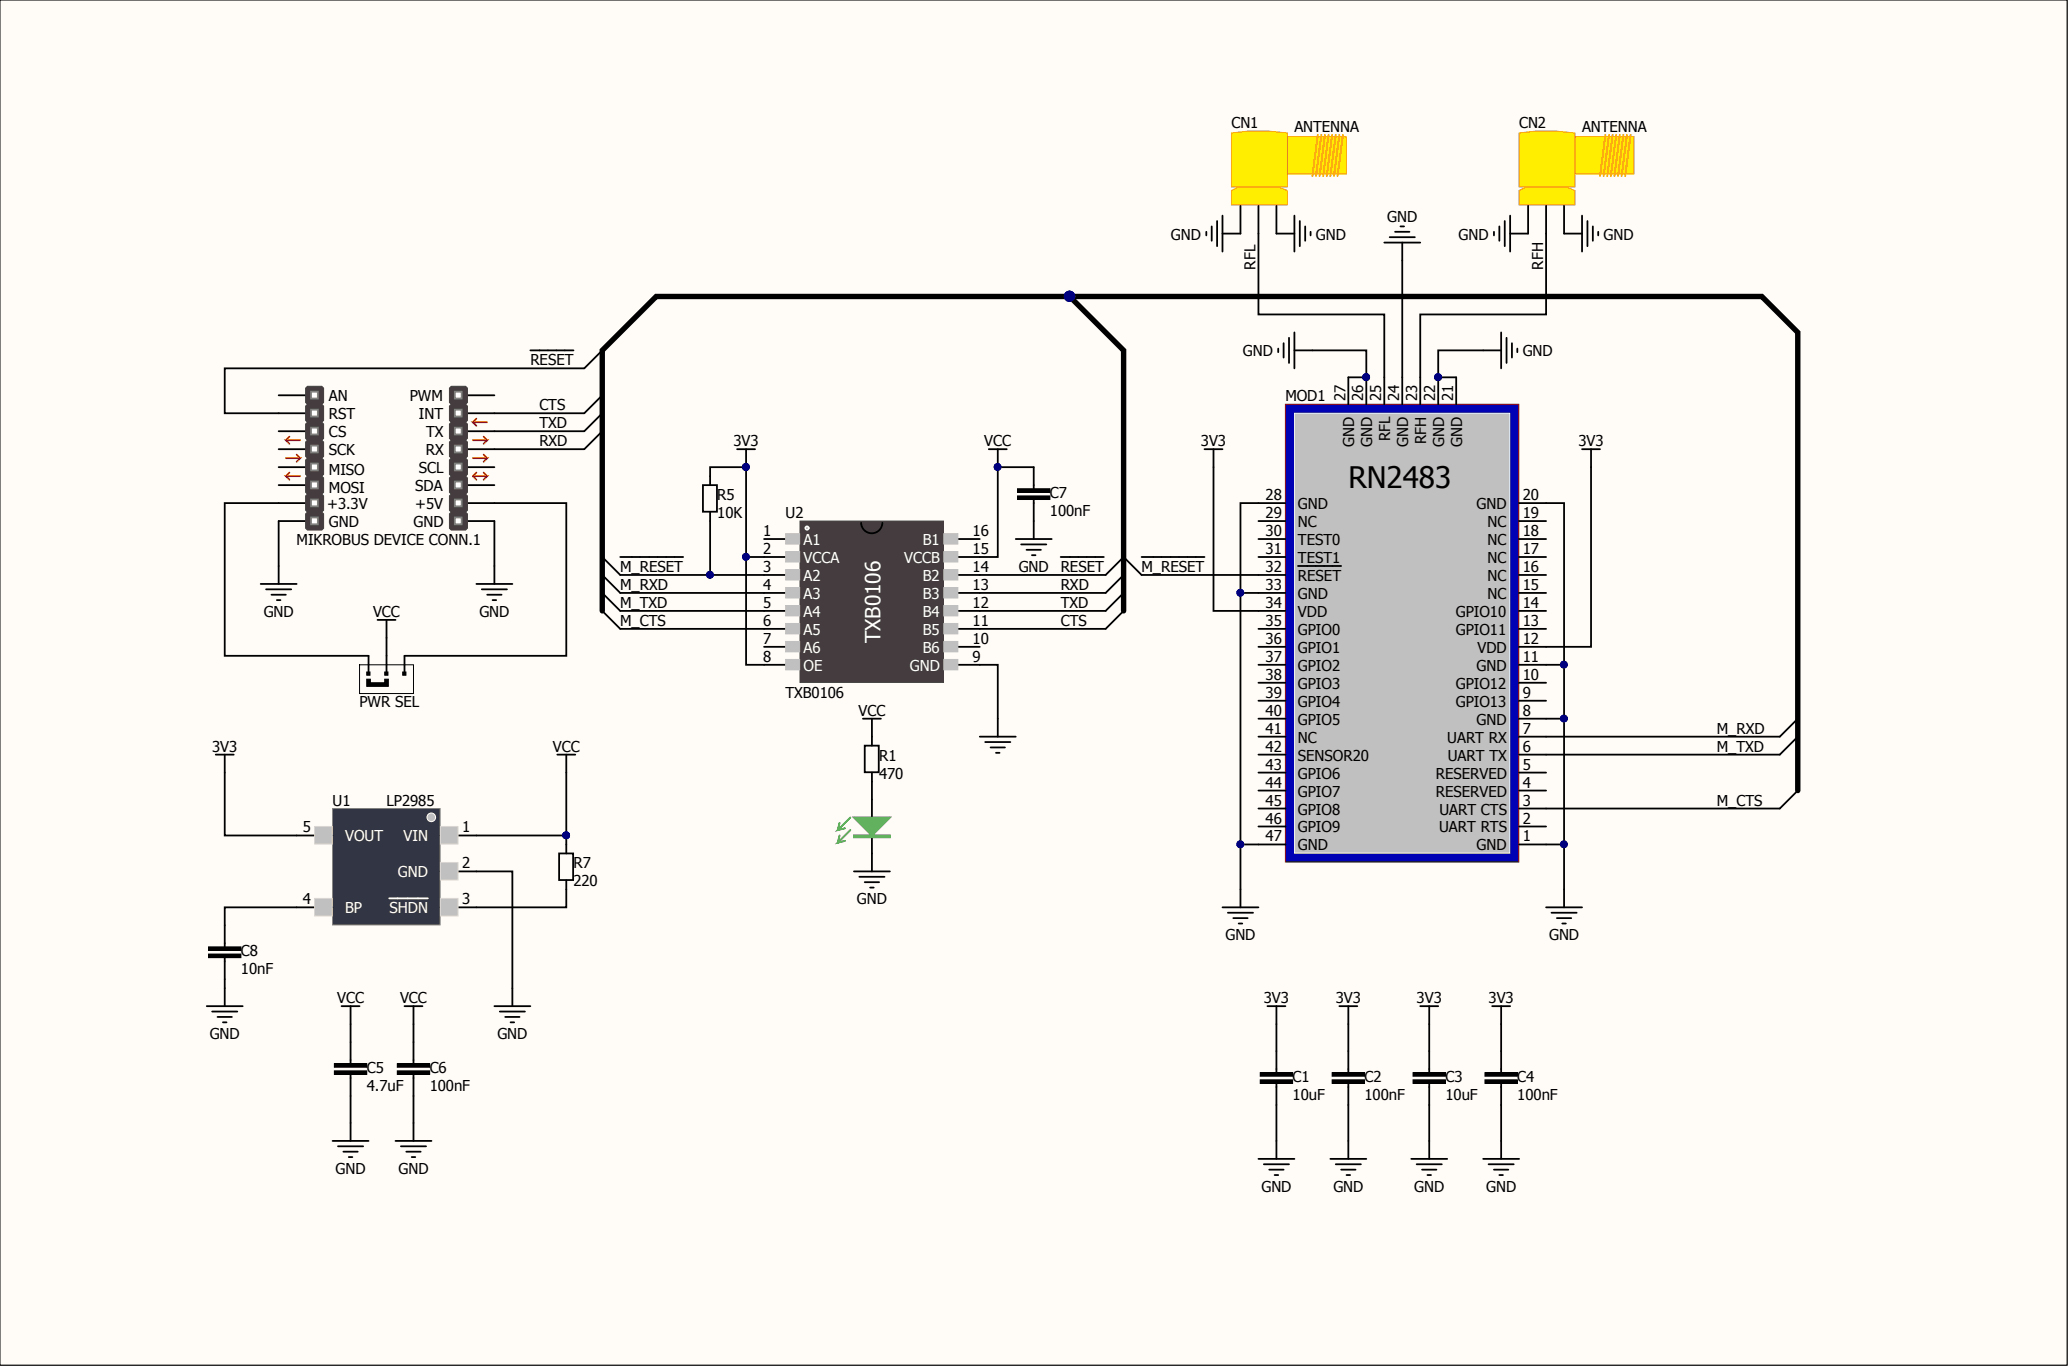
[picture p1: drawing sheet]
<svg xmlns="http://www.w3.org/2000/svg" width="292mm" height="193mm" viewBox="0 0 292 193" stroke-linecap="round" stroke-linejoin="round" font-family="sans-serif">
<path d="M0 0h291.7v192.6h-291.7z" fill="#fffcf8" stroke="#000" stroke-width=".14"/>
<g fill="none" stroke="#000" stroke-width=".25">
<path d="M39.3 55.8h3.8M39.3 58.3h3.8M66 55.8h3.8M66 58.3h3.8M39.3 60.8h3.8M39.3 63.4h3.8M39.3 65.9h3.8M39.3 68.4h3.8M39.3 71h3.8M39.3 73.5h3.8M66 60.8h3.8M66 63.4h3.8"/>
<path d="M66 65.9h3.8M66 68.4h3.8M66 71h3.8M66 73.5h3.8"/>
</g>
<path d="M43.1 54.7l.3-.2h2l.3 .2v2.1l-.3 .2h-2l-.3-.2z" fill-rule="evenodd" fill="#443c3e"/>
<path d="M43.1 54.7l.3-.2h2l.3 .2v2.1l-.3 .2h-2l-.3-.2z" fill="none" stroke="#443c3e" stroke-width=".14"/>
<path d="M43.1 57.3l.3-.3h2l.3 .3v2l-.3 .3h-2l-.3-.3z" fill-rule="evenodd" fill="#443c3e"/>
<path d="M43.1 57.3l.3-.3h2l.3 .3v2l-.3 .3h-2l-.3-.3z" fill="none" stroke="#443c3e" stroke-width=".14"/>
<g fill="#fff" stroke="#808080" stroke-width=".25">
<path d="M43.9 55.3h1v.9h-1z"/>
<path d="M43.9 57.8h1v1h-1z"/>
</g>
<path d="M43.1 59.8l.3-.2h2l.3 .2v2l-.3 .3h-2l-.3-.3z" fill-rule="evenodd" fill="#443c3e"/>
<path d="M43.1 59.8l.3-.2h2l.3 .2v2l-.3 .3h-2l-.3-.3z" fill="none" stroke="#443c3e" stroke-width=".14"/>
<path d="M43.1 62.4l.3-.3h2l.3 .3v2l-.3 .2h-2l-.3-.2z" fill-rule="evenodd" fill="#443c3e"/>
<path d="M43.1 62.4l.3-.3h2l.3 .3v2l-.3 .2h-2l-.3-.2z" fill="none" stroke="#443c3e" stroke-width=".14"/>
<g fill="#fff" stroke="#808080" stroke-width=".25">
<path d="M43.9 60.3h1v1h-1z"/>
<path d="M43.9 62.9h1v.9h-1z"/>
</g>
<path d="M43.1 64.9l.3-.3h2l.3 .3v2l-.3 .3h-2l-.3-.3z" fill-rule="evenodd" fill="#443c3e"/>
<path d="M43.1 64.9l.3-.3h2l.3 .3v2l-.3 .3h-2l-.3-.3z" fill="none" stroke="#443c3e" stroke-width=".14"/>
<path d="M43.1 67.4l.3-.2h2l.3 .2v2l-.3 .3h-2l-.3-.3z" fill-rule="evenodd" fill="#443c3e"/>
<path d="M43.1 67.4l.3-.2h2l.3 .2v2l-.3 .3h-2l-.3-.3z" fill="none" stroke="#443c3e" stroke-width=".14"/>
<g fill="#fff" stroke="#808080" stroke-width=".25">
<path d="M43.9 65.4h1v1h-1z"/>
<path d="M43.9 67.9h1v1h-1z"/>
</g>
<path d="M43.1 70l.3-.3h2l.3 .3v2l-.3 .2h-2l-.3-.2z" fill-rule="evenodd" fill="#443c3e"/>
<path d="M43.1 70l.3-.3h2l.3 .3v2l-.3 .2h-2l-.3-.2z" fill="none" stroke="#443c3e" stroke-width=".14"/>
<path d="M43.1 72.5l.3-.3h2l.3 .3v2l-.3 .3h-2l-.3-.3z" fill-rule="evenodd" fill="#443c3e"/>
<path d="M43.1 72.5l.3-.3h2l.3 .3v2l-.3 .3h-2l-.3-.3z" fill="none" stroke="#443c3e" stroke-width=".14"/>
<g fill="#fff" stroke="#808080" stroke-width=".25">
<path d="M43.9 70.5h1v.9h-1z"/>
<path d="M43.9 73h1v1h-1z"/>
</g>
<path d="M63.4 54.7l.3-.2h2l.3 .2v2.1l-.3 .2h-2l-.3-.2z" fill-rule="evenodd" fill="#443c3e"/>
<path d="M63.4 54.7l.3-.2h2l.3 .2v2.1l-.3 .2h-2l-.3-.2z" fill="none" stroke="#443c3e" stroke-width=".14"/>
<path d="M63.4 57.3l.3-.3h2l.3 .3v2l-.3 .3h-2l-.3-.3z" fill-rule="evenodd" fill="#443c3e"/>
<path d="M63.4 57.3l.3-.3h2l.3 .3v2l-.3 .3h-2l-.3-.3z" fill="none" stroke="#443c3e" stroke-width=".14"/>
<g fill="#fff" stroke="#808080" stroke-width=".25">
<path d="M64.2 55.3h.9v.9h-.9z"/>
<path d="M64.2 57.8h.9v1h-.9z"/>
</g>
<path d="M63.4 59.8l.3-.2h2l.3 .2v2l-.3 .3h-2l-.3-.3z" fill-rule="evenodd" fill="#443c3e"/>
<path d="M63.4 59.8l.3-.2h2l.3 .2v2l-.3 .3h-2l-.3-.3z" fill="none" stroke="#443c3e" stroke-width=".14"/>
<path d="M63.4 62.4l.3-.3h2l.3 .3v2l-.3 .2h-2l-.3-.2z" fill-rule="evenodd" fill="#443c3e"/>
<path d="M63.4 62.4l.3-.3h2l.3 .3v2l-.3 .2h-2l-.3-.2z" fill="none" stroke="#443c3e" stroke-width=".14"/>
<g fill="#fff" stroke="#808080" stroke-width=".25">
<path d="M64.2 60.3h.9v1h-.9z"/>
<path d="M64.2 62.9h.9v.9h-.9z"/>
</g>
<path d="M63.4 64.9l.3-.3h2l.3 .3v2l-.3 .3h-2l-.3-.3z" fill-rule="evenodd" fill="#443c3e"/>
<path d="M63.4 64.9l.3-.3h2l.3 .3v2l-.3 .3h-2l-.3-.3z" fill="none" stroke="#443c3e" stroke-width=".14"/>
<path d="M63.4 67.4l.3-.2h2l.3 .2v2l-.3 .3h-2l-.3-.3z" fill-rule="evenodd" fill="#443c3e"/>
<path d="M63.4 67.4l.3-.2h2l.3 .2v2l-.3 .3h-2l-.3-.3z" fill="none" stroke="#443c3e" stroke-width=".14"/>
<g fill="#fff" stroke="#808080" stroke-width=".25">
<path d="M64.2 65.4h.9v1h-.9z"/>
<path d="M64.2 67.9h.9v1h-.9z"/>
</g>
<path d="M63.4 70l.3-.3h2l.3 .3v2l-.3 .2h-2l-.3-.2z" fill-rule="evenodd" fill="#443c3e"/>
<path d="M63.4 70l.3-.3h2l.3 .3v2l-.3 .2h-2l-.3-.2z" fill="none" stroke="#443c3e" stroke-width=".14"/>
<path d="M63.4 72.5l.3-.3h2l.3 .3v2l-.3 .3h-2l-.3-.3z" fill-rule="evenodd" fill="#443c3e"/>
<path d="M63.4 72.5l.3-.3h2l.3 .3v2l-.3 .3h-2l-.3-.3z" fill="none" stroke="#443c3e" stroke-width=".14"/>
<g fill="#fff" stroke="#808080" stroke-width=".25">
<path d="M64.2 70.5h.9v.9h-.9z"/>
<path d="M64.2 73h.9v1h-.9z"/>
</g>
<g fill="none" stroke="#ee0e22" stroke-width=".25">
<path d="M67.2 59.1l-.5 .5M68.7 59.6h-2l.5 .5M40.3 64.6h2.1l-.5 .5M40.8 66.7l-.5 .5M40.8 61.6l-.5 .5M41.9 64.1l.5 .5M42.4 67.2h-2.1l.5 .5M42.4 62.1h-2.1l.5 .5M66.7 62.1h2l-.5 .5M66.7 64.6h2l-.5 .5M66.7 67.2h2l-.5 .5M66.7 67.2l.5 .5"/>
<path d="M67.2 66.7l-.5 .5M68.2 61.6l.5 .5M68.2 64.1l.5 .5M68.2 66.7l.5 .5"/>
</g>
<g fill="none" stroke="#000" stroke-width=".25">
<path d="M85 58.3l-2.6 2.5M39.3 79.8v2.6M69.8 79.8v2.6M170 63.4h2.5M171.2 63.4v2.5M36.8 82.4h5.1M37.5 83.1h3.6M38.3 83.9h2M39.1 84.7h.5M52 92.5v2.5M53.3 87.4h2.5M54.5 87.4v2.6"/>
<path d="M54.5 92.5v2.5M57.1 92.5v2.5M67.2 82.4h5.1M68 83.1h3.5M68.7 83.9h2.1M69.5 84.7h.5M253.7 101.4l-2.6 2.5M253.7 103.9l-2.6 2.5M172.5 128h5.1M173.3 128.8h3.5M174 129.5h2.1M174.8 130.3h.5"/>
<path d="M175 125.5v2.5M49.5 147v3M49.5 151.6v3M49.5 158.4v2.5M58.3 147v3M58.3 151.6v3M46.9 160.9h5.1M47.7 161.7h3.5M48.5 162.5h2M49.2 163.2h.5"/>
</g>
<g fill="#000">
<path d="M51.8 95.8h.5v.5h2v-.5h.5v1h-3z" fill-rule="evenodd"/>
<path d="M47.2 151.1h4.6v.5h-4.6z" fill-rule="evenodd"/>
<path d="M47.2 150h4.6v.5h-4.6z" fill-rule="evenodd"/>
<path d="M56.1 151.1h4.5v.5h-4.5z" fill-rule="evenodd"/>
<path d="M56.1 150h4.5v.5h-4.5z" fill-rule="evenodd"/>
</g>
<path d="M50.7 93.8h7.6v4h-7.6zM51.8 95.8h.5v.5h2v-.5h.5v1h-3zM47.2 151.1h4.6v.5h-4.6zM47.2 150h4.6v.5h-4.6zM56.1 151.1h4.5v.5h-4.5zM56.1 150h4.5v.5h-4.5z" fill="none" stroke="#000" stroke-width=".14"/>
<path d="M51.8 94.8h.4v.4h-.4zM54.3 94.8h.4v.4h-.4zM56.8 94.8h.5v.4h-.5z" fill="#000" stroke="#000" stroke-width=".14"/>
<path d="M46.9 114.1h15.2v16.4h-15.2z" fill="#323543" stroke="#808080" stroke-width=".14"/>
<path d="M41.9 117.9h5M62.2 117.9h5M41.9 128h5M62.2 128h5M62.2 122.9h5" fill="none" stroke="#000" stroke-width=".25"/>
<path d="M54.9 126.7h5.5" fill="none" stroke="#fff" stroke-width=".25"/>
<g fill="#c0c0c0" stroke="#e5dec5" stroke-width=".14">
<path d="M62.2 126.7h2.4v2.5h-2.4z"/>
<path d="M62.2 121.7h2.4v2.4h-2.4z"/>
<path d="M62.2 116.6h2.4v2.5h-2.4z"/>
<path d="M44.4 116.6h2.5v2.5h-2.5z"/>
<path d="M44.4 126.7h2.5v2.5h-2.5z"/>
</g>
<circle cx="60.9" cy="115.3" r=".61" fill="#c0c0c0" stroke="#fff" stroke-width=".14"/>
<g fill="none" stroke="#000" stroke-width=".25">
<path d="M195.3 34.2h5.1M196.1 33.5h3.6M196.9 32.7h2M197.6 31.9h.5M197.9 34.2v2.6M215.6 28.9v4.1M218.2 28.9v4.1M220.7 28.9v4.1M74.8 49.4h6.1M85 49.4l-2.6 2.6M180.4 49.2v.5M181.1 48.4v2"/>
<path d="M181.9 47.7v3.5M182.7 46.9v5.1M182.7 49.4h2.5M209.3 49.4h2.5M211.8 46.9v5.1M212.6 47.7v3.5M213.4 48.4v2M214.1 49.2v.5M85 60.8l-2.6 2.6M223.2 63.4h2.6M224.5 63.4v2.5M79.9 119.1v1.3"/>
<path d="M72.3 139.4v2.5M78.9 120.4h2v3.7h-2zM79.9 124.2v1.3M218.2 128h5M218.9 128.8h3.6M219.7 129.5h2M220.5 130.3h.5M220.7 125.5v2.5M58.3 158.4v2.5M69.8 141.9h5M70.5 142.7h3.6M71.3 143.4h2"/>
<path d="M72 144.2h.6M190.3 148.3v3M190.3 152.8v3.1M55.8 160.9h5.1M56.6 161.7h3.5M57.3 162.5h2.1M58.1 163.2h.5M187.7 163.5h5.1M188.5 164.2h3.5M189.3 165h2M190 165.8h.5M190.3 160.9v2.6"/>
</g>
<g fill="#000">
<path d="M188 152.3h4.5v.5h-4.5z" fill-rule="evenodd"/>
<path d="M188 151.3h4.5v.5h-4.5z" fill-rule="evenodd"/>
</g>
<path d="M188 152.3h4.5v.5h-4.5zM188 151.3h4.5v.5h-4.5z" fill="none" stroke="#000" stroke-width=".14"/>
<path d="M222.2 19.3h8.4v5.2h-8.4z" fill="#fe0" stroke="#fd8300" stroke-width=".14"/>
<path d="M222.2 19.3v5.3" fill="none" stroke="#808080" stroke-width=".14"/>
<path d="M226.5 19l-.7 5.8M227 19l-.7 5.8M227.6 19l-.8 5.8M228.1 19l-.8 5.8M228.6 19l-.8 5.8M229.1 19l-.8 5.8M229.6 19l-.8 5.8M230.1 19l-.8 5.8" fill="none" stroke="#fd8300" stroke-width=".25"/>
<path d="M214.4 26.9l1-.5h5.6l1.2 .5v2h-7.8z" fill-rule="evenodd" fill="#fe0"/>
<path d="M214.4 26.9l1-.5h5.6l1.2 .5v2h-7.8z" fill="none" stroke="#fd8300" stroke-width=".14"/>
<path d="M214.4 18.8l2.2-.3h3.1l2.5 .3v7.6h-7.8z" fill-rule="evenodd" fill="#fe0"/>
<path d="M214.4 18.8l2.2-.3h3.1l2.5 .3v7.6h-7.8z" fill="none" stroke="#fd8300" stroke-width=".14"/>
<path d="M175 28.9v4.1M177.6 28.9v4.1M180.1 28.9v4.1" fill="none" stroke="#000" stroke-width=".25"/>
<path d="M181.6 19.3h8.4v5.2h-8.4z" fill="#fe0" stroke="#fd8300" stroke-width=".14"/>
<path d="M181.6 19.3v5.3" fill="none" stroke="#808080" stroke-width=".14"/>
<path d="M186 19l-.8 5.8M186.5 19l-.8 5.8M187 19l-.8 5.8M187.5 19l-.8 5.8M188 19l-.8 5.8M188.5 19l-.8 5.8M189 19l-.8 5.8M189.5 19l-.8 5.8" fill="none" stroke="#fd8300" stroke-width=".25"/>
<path d="M173.8 26.9l1-.5h5.6l1.2 .5v2h-7.8z" fill-rule="evenodd" fill="#fe0"/>
<path d="M173.8 26.9l1-.5h5.6l1.2 .5v2h-7.8z" fill="none" stroke="#fd8300" stroke-width=".14"/>
<path d="M173.8 18.8l2.3-.3h3l2.5 .3v7.6h-7.8z" fill-rule="evenodd" fill="#fe0"/>
<path d="M173.8 18.8l2.3-.3h3l2.5 .3v7.6h-7.8z" fill="none" stroke="#fd8300" stroke-width=".14"/>
<g fill="none" stroke="#000" stroke-width=".25">
<path d="M170.2 32.7v.5M171 31.9v2.1M171.7 31.2v3.5M172.5 30.4v5.1M172.5 33h2.5M180.1 33h2.6M182.7 30.4v5.1M183.4 31.2v3.5M184.2 31.9v2.1M184.9 32.7v.5M210.8 32.7v.5M211.6 31.9v2.1"/>
<path d="M212.3 31.2v3.5M213.1 33h2.5M213.1 30.4v5.1M220.7 33h2.5M223.2 30.4v5.1M224 31.2v3.5M224.8 31.9v2.1M225.5 32.7v.5M85 78.6l2.5 2.5M87.5 78.6h8.9M99.2 68.4h2v3.8h-2zM100.2 67.2v1.2"/>
<path d="M100.2 72.2v1.3M104 63.4h2.5M105.3 63.4v2.5M107.8 76h3.1M107.8 78.6h3.1M124.5 73.8a1.5 1.5 0 0 1-1.5 1.4 1.5 1.5 0 0 1-1.5-1.4M135.2 76h3.1M135.2 78.6h3.1M145.9 65.9v3M145.9 70.5v3M85 83.6l2.5 2.6M85 81.1l2.5 2.5"/>
<path d="M107.8 81.1h3.1M107.8 83.6h3.1M107.8 86.2h3.1M107.8 88.7h3.1M107.8 91.2h3.1M107.8 93.8h3.1M135.2 81.1h3.1M135.2 83.6h3.1M135.2 86.2h3.1M135.2 88.7h3.1M135.2 91.2h3.1M135.2 93.8h3.1"/>
<path d="M158.6 81.1l-2.6 2.5M158.6 83.6l-2.6 2.6M138.3 103.9h5M139 104.7h3.6M139.8 105.4h2M140.5 106.2h.5M140.8 101.4v2.5"/>
</g>
<path d="M112.9 73.5h20.2v22.8h-20.2z" fill="#443c3e" stroke="#443c3e" stroke-width=".14"/>
<g fill="#c0c0c0" stroke="#c0c0c0" stroke-width=".14">
<path d="M110.9 75.3h1.9v1.4h-1.9z"/>
<path d="M110.9 77.8h1.9v1.5h-1.9z"/>
<path d="M110.9 80.3h1.9v1.5h-1.9z"/>
<path d="M110.9 82.9h1.9v1.4h-1.9z"/>
<path d="M110.9 85.4h1.9v1.5h-1.9z"/>
<path d="M110.9 87.9h1.9v1.5h-1.9z"/>
<path d="M110.9 90.5h1.9v1.5h-1.9z"/>
<path d="M110.9 93h1.9v1.5h-1.9z"/>
<path d="M133.2 75.3h2v1.4h-2z"/>
<path d="M133.2 77.8h2v1.5h-2z"/>
<path d="M133.2 80.3h2v1.5h-2z"/>
<path d="M133.2 82.9h2v1.4h-2z"/>
<path d="M133.2 85.4h2v1.5h-2z"/>
<path d="M133.2 87.9h2v1.5h-2z"/>
<path d="M133.2 90.5h2v1.5h-2z"/>
<path d="M133.2 93h2v1.5h-2z"/>
</g>
<circle cx="113.9" cy="74.5" r=".23" fill="none" stroke="#fff" stroke-width=".25"/>
<g fill="#000">
<path d="M143.6 68.9h4.6v.5h-4.6z" fill-rule="evenodd"/>
<path d="M143.6 70h4.6v.5h-4.6z" fill-rule="evenodd"/>
</g>
<path d="M143.6 68.9h4.6v.5h-4.6zM143.6 70h4.6v.5h-4.6z" fill="none" stroke="#000" stroke-width=".14"/>
<circle cx="105.3" cy="65.9" r=".48" fill="#000080" stroke="#000080" stroke-width=".14"/>
<path d="M181.4 57h32.9v64.6h-32.9z" fill="#0000b4" stroke="#800000" stroke-width=".14"/>
<path d="M182.7 58.3h30.3v62h-30.3z" fill="#c0c0c0" stroke="#f0ffff" stroke-width=".14"/>
<g fill="none" stroke="#000" stroke-width=".25">
<path d="M190.3 53.2v3.8M192.8 53.2v3.8M195.3 53.2v3.8M197.9 53.2v3.8M200.4 53.2v3.8M202.9 53.2v3.8M205.5 53.2v3.8M139.5 63.4h2.6M140.8 63.4v2.5M149.7 78.6h6.1M161.1 78.6h8.9M177.6 71h3.8"/>
<path d="M177.6 73.5h3.8M177.6 76h3.8M177.6 78.6h3.8M183.2 79.8h6.1M214.4 71h3.8M214.4 73.5h3.8M214.4 76h3.8M214.4 78.6h3.8M156 81.1l2.6-2.5 2.5 2.5M177.6 81.1h3.8M177.6 83.6h3.8M177.6 86.2h3.8"/>
<path d="M177.6 88.7h3.8M177.6 91.2h3.8M177.6 93.8h3.8M177.6 96.3h3.8M177.6 98.8h3.8M214.4 81.1h3.8M214.4 83.6h3.8M214.4 86.2h3.8M214.4 88.7h3.8M214.4 91.2h3.8M214.4 93.8h3.8M214.4 96.3h3.8"/>
<path d="M214.4 98.8h3.8M30.4 106.4h2.6M31.7 106.4v2.6M78.6 106.4h2.6M79.9 106.4v2.6M122 105.2h2v3.7h-2zM123 103.9v1.3M123 109v1.2M123 112.8v2.5M123 117.9v2.5M177.6 119.1h3.8M177.6 103.9h3.8"/>
<path d="M177.6 106.4h3.8M177.6 101.4h3.8M177.6 109h3.8M177.6 111.5h3.8M177.6 114.1h3.8M177.6 116.6h3.8M214.4 119.1h3.8M214.4 103.9h3.8M214.4 106.4h3.8M214.4 101.4h3.8M214.4 109h3.8M214.4 111.5h3.8"/>
<path d="M214.4 114.1h3.8M214.4 116.6h3.8M31.7 130.5v3.1M31.7 135.1v3M31.7 139.4v2.5M29.2 141.9h5M29.9 142.7h3.6M30.7 143.4h2M31.5 144.2h.5M48.2 141.9h2.5M49.5 141.9v2.6M57.1 141.9h2.5"/>
<path d="M58.3 141.9v2.6M178.8 141.9h2.6M180.1 141.9v2.6M180.1 148.3v3M180.1 152.8v3.1M189 141.9h2.5M190.3 141.9v2.6M200.4 141.9h2.5M201.7 141.9v2.6M201.7 148.3v3M201.7 152.8v3.1M210.6 141.9h2.5"/>
<path d="M211.8 141.9v2.6M211.8 148.3v3M211.8 152.8v3.1M177.6 163.5h5.1M178.3 164.2h3.6M179.1 165h2M179.9 165.8h.5M180.1 160.9v2.6M199.1 163.5h5.1M199.9 164.2h3.6M200.7 165h2M201.4 165.8h.5"/>
<path d="M201.7 160.9v2.6M209.3 163.5h5.1M210.1 164.2h3.5M210.8 165h2M211.6 165.8h.5M211.8 160.9v2.6"/>
</g>
<g fill="#000080" stroke="#000080" stroke-width=".14">
<circle cx="202.9" cy="53.2" r=".48"/>
<circle cx="192.8" cy="53.2" r=".48"/>
<circle cx="140.8" cy="65.9" r=".48"/>
</g>
<g fill="#000">
<path d="M29.4 134.6h4.6v.5h-4.6z" fill-rule="evenodd"/>
<path d="M29.4 133.6h4.6v.5h-4.6z" fill-rule="evenodd"/>
<path d="M177.8 152.3h4.6v.5h-4.6z" fill-rule="evenodd"/>
<path d="M177.8 151.3h4.6v.5h-4.6z" fill-rule="evenodd"/>
<path d="M199.4 152.3h4.6v.5h-4.6z" fill-rule="evenodd"/>
<path d="M199.4 151.3h4.6v.5h-4.6z" fill-rule="evenodd"/>
<path d="M209.5 152.3h4.6v.5h-4.6z" fill-rule="evenodd"/>
<path d="M209.5 151.3h4.6v.5h-4.6z" fill-rule="evenodd"/>
</g>
<path d="M29.4 134.6h4.6v.5h-4.6zM29.4 133.6h4.6v.5h-4.6zM177.8 152.3h4.6v.5h-4.6zM177.8 151.3h4.6v.5h-4.6zM199.4 152.3h4.6v.5h-4.6zM199.4 151.3h4.6v.5h-4.6zM209.5 152.3h4.6v.5h-4.6zM209.5 151.3h4.6v.5h-4.6z" fill="none" stroke="#000" stroke-width=".14"/>
<path d="M120.5 117.9h5.1v.2h-5.1zM120.5 118h5.1" fill="none" stroke="#00bf00" stroke-width=".25"/>
<path d="M120.5 115.3h5.1l-2.6 2.6z" fill="#00bf00"/>
<path d="M118.5 117.9l-.3 1M118.5 116.1l-.3 1M120 117.1l-1.8 1.8 1-.3M120 115.3l-1.8 1.8 1-.3M120.5 115.3h5.1l-2.6 2.6z" fill="none" stroke="#00bf00" stroke-width=".25"/>
<g fill="none" stroke="#000" stroke-width=".25">
<path d="M177.6 33v11.4h17.7v8.8M197.9 36.8v16.4M218.2 33v11.4h-17.8v8.8M82.4 52h-50.7v6.3h7.6M85 55.8l-2.6 2.5h-12.6M185.2 49.4h7.6v3.8h-2.5M209.3 49.4h-6.4v3.8h2.6M39.3 71h-7.6v21.5h20.3M39.3 73.5v6.3M69.8 71h10.1v21.5h-22.8M69.8 73.5v6.3M69.8 60.8h12.6"/>
<path d="M69.8 63.4h12.6M100.2 67.2v-1.3h5.1v12.7h2.5M100.2 73.5v7.6M105.3 78.6v15.2h2.5M143.3 76h5.1M144.1 76.8h3.5M144.9 77.6h2M145.6 78.3h.5M145.9 65.9h-5.1v12.7h-2.5M145.9 73.5v2.5M171.2 65.9v20.3h6.4M177.6 71h-2.6v54.5"/>
<path d="M218.2 71h2.5v54.5M224.5 65.9v25.3h-6.3M54.5 90v2.5M85 86.2l2.5 2.5h20.3M87.5 81.1h20.3M87.5 83.6h20.3M87.5 86.2h20.3M138.3 93.8h2.5v7.6M138.3 83.6h17.7M138.3 81.1h17.7M138.3 86.2h17.7M158.6 86.2l-2.6 2.5h-17.7"/>
<path d="M161.1 81.1h16.5M175 83.6h2.6M218.2 93.8h2.5M31.7 109v8.9h10.2M67.2 117.9h12.7M79.9 109v10.1M121.8 101.4h2.5M123 101.4v2.5M123 110.2v2.6M175 119.1h2.6M218.2 101.4h2.5M218.2 103.9h32.9"/>
<path d="M218.2 106.4h32.9M218.2 119.1h2.5M253.7 111.5l-2.6 2.6h-32.9M31.7 138.1v1.3M41.9 128h-10.2v2.5M67.2 122.9h5.1v16.5M79.9 125.5v2.5h-12.7M120.5 122.9h5.1M121.3 123.7h3.5M122 124.4h2.1M122.8 125.2h.5M123 120.4v2.5"/>
<path d="M49.5 144.5v2.5M49.5 154.6v3.8M58.3 144.5v2.5M58.3 154.6v3.8M180.1 144.5v3.8M180.1 155.9v5M190.3 144.5v3.8M190.3 155.9v5M201.7 144.5v3.8M201.7 155.9v5M211.8 144.5v3.8M211.8 155.9v5"/>
</g>
<g fill="#000080" stroke="#000080" stroke-width=".14">
<circle cx="220.7" cy="93.8" r=".48"/>
<circle cx="220.7" cy="101.4" r=".48"/>
<circle cx="220.7" cy="119.1" r=".48"/>
<circle cx="175" cy="83.6" r=".48"/>
<circle cx="175" cy="119.1" r=".48"/>
<circle cx="100.2" cy="81.1" r=".48"/>
<circle cx="192.8" cy="53.2" r=".48"/>
<circle cx="202.9" cy="53.2" r=".48"/>
<circle cx="79.9" cy="117.8" r=".48"/>
<circle cx="105.3" cy="78.5" r=".48"/>
<circle cx="105.3" cy="65.9" r=".48"/>
<circle cx="140.8" cy="65.9" r=".48"/>
<circle cx="150.9" cy="41.8" r=".74"/>
</g>
<path d="M150.9 41.8h97.7l5.1 5.1v64.6M85 86.2v-36.8l7.6-7.6h58.3l7.7 7.6v36.8" fill="none" stroke="#000" stroke-width=".76"/>
<text font-size="4.2" x="190.3" y="68.8">RN2483</text>
<text font-size="3" fill="#fff" x="124.3" y="90.7" transform="rotate(-90 124.3 90.7)">TXB0106</text>
<g font-size="2.1">
<text x="173.8" y="18.1">CN1</text>
<text x="182.7" y="18.6">ANTENNA</text>
<text x="214.4" y="18.1">CN2</text>
<text x="223.2" y="18.6">ANTENNA</text>
<text x="165.2" y="33.8">GND</text>
<text x="185.7" y="33.8">GND</text>
<text x="195.8" y="31.3">GND</text>
<text x="205.8" y="33.8">GND</text>
<text x="226.3" y="33.8">GND</text>
<text x="177.2" y="38" transform="rotate(-90 177.2 38)">RFL</text>
<text x="217.7" y="38" transform="rotate(-90 217.7 38)">RFH</text>
<text x="74.8" y="51.5">RESET</text>
<text x="175.4" y="50.3">GND</text>
<text x="214.9" y="50.3">GND</text>
<text x="46.4" y="56.6">AN</text>
<text x="46.4" y="59.1">RST</text>
<text x="57.8" y="56.6">PWM</text>
<text x="59.1" y="59.1">INT</text>
<text x="76.1" y="57.9">CTS</text>
<text x="181.4" y="56.6">MOD1</text>
<text x="189.8" y="56.5" transform="rotate(-90 189.8 56.5)">27</text>
<text x="192.4" y="56.5" transform="rotate(-90 192.4 56.5)">26</text>
<text x="194.9" y="56.5" transform="rotate(-90 194.9 56.5)">25</text>
<text x="197.5" y="56.5" transform="rotate(-90 197.5 56.5)">24</text>
<text x="200" y="56.5" transform="rotate(-90 200 56.5)">23</text>
<text x="202.5" y="56.5" transform="rotate(-90 202.5 56.5)">22</text>
<text x="205.1" y="56.5" transform="rotate(-90 205.1 56.5)">21</text>
<text x="46.4" y="61.7">CS</text>
<text x="46.4" y="64.2">SCK</text>
<text x="60.1" y="64.2">RX</text>
<text x="60.1" y="61.7">TX</text>
<text x="76.1" y="60.4">TXD</text>
<text x="76.1" y="62.9">RXD</text>
<text x="103.5" y="62.9">3V3</text>
<text x="138.9" y="62.9">VCC</text>
<text x="169.5" y="62.9">3V3</text>
<text x="191.1" y="63" transform="rotate(-90 191.1 63)">GND</text>
<text x="193.6" y="63" transform="rotate(-90 193.6 63)">GND</text>
<text x="196.2" y="62.3" transform="rotate(-90 196.2 62.3)">RFL</text>
<text x="198.7" y="63" transform="rotate(-90 198.7 63)">GND</text>
<text x="201.3" y="62.6" transform="rotate(-90 201.3 62.6)">RFH</text>
<text x="203.8" y="63" transform="rotate(-90 203.8 63)">GND</text>
<text x="206.3" y="63" transform="rotate(-90 206.3 63)">GND</text>
<text x="222.7" y="62.9">3V3</text>
<text x="46.2" y="71.8">+3.3V</text>
<text x="46.4" y="69.5">MOSI</text>
<text x="46.4" y="67">MISO</text>
<text x="58.6" y="69.3">SDA</text>
<text x="58.6" y="71.8">+5V</text>
<text x="59.1" y="66.7">SCL</text>
<text x="101.2" y="70.5">R5</text>
<text x="148.2" y="70.3">C7</text>
<text x="178.6" y="70.5">28</text>
<text x="183.2" y="71.8">GND</text>
<text x="208.4" y="71.8">GND</text>
<text x="214.9" y="70.5">20</text>
<text x="41.9" y="76.9">MIKROBUS DEVICE CONN.1</text>
<text x="46.4" y="74.3">GND</text>
<text x="58.3" y="74.3">GND</text>
<text x="101.2" y="73.1">10K</text>
<text x="107.7" y="75.6">1</text>
<text x="110.9" y="73.1">U2</text>
<text x="137.2" y="75.6">16</text>
<text x="148.2" y="72.8">100nF</text>
<text x="178.6" y="73.1">29</text>
<text x="178.6" y="75.6">30</text>
<text x="183.2" y="74.3">NC</text>
<text x="183.2" y="76.9">TEST0</text>
<text x="209.9" y="76.9">NC</text>
<text x="209.9" y="74.3">NC</text>
<text x="214.9" y="75.6">18</text>
<text x="214.9" y="73.1">19</text>
<text x="87.5" y="80.7">M_RESET</text>
<text x="87.5" y="83.2">M_RXD</text>
<text x="107.7" y="78.1">2</text>
<text x="107.7" y="80.7">3</text>
<text x="107.7" y="83.2">4</text>
<text x="137.2" y="83.2">13</text>
<text x="137.2" y="80.7">14</text>
<text x="137.2" y="78.1">15</text>
<text x="143.8" y="80.7">GND</text>
<text x="149.7" y="83.2">RXD</text>
<text x="149.7" y="80.7">RESET</text>
<text x="161.1" y="80.7">M_RESET</text>
<text x="178.6" y="78.1">31</text>
<text x="178.6" y="80.7">32</text>
<text x="178.6" y="83.2">33</text>
<text x="183.2" y="79.4">TEST1</text>
<text x="183.2" y="81.9">RESET</text>
<text x="209.9" y="81.9">NC</text>
<text x="209.9" y="79.4">NC</text>
<text x="214.9" y="83.2">15</text>
<text x="214.9" y="80.7">16</text>
<text x="214.9" y="78.1">17</text>
<text x="37.2" y="87">GND</text>
<text x="52.6" y="87">VCC</text>
<text x="67.6" y="87">GND</text>
<text x="87.5" y="85.8">M_TXD</text>
<text x="87.5" y="88.3">M_CTS</text>
<text x="107.7" y="85.8">5</text>
<text x="107.7" y="88.3">6</text>
<text x="137.2" y="88.3">11</text>
<text x="137.2" y="85.8">12</text>
<text x="149.7" y="85.8">TXD</text>
<text x="149.7" y="88.3">CTS</text>
<text x="178.6" y="85.8">34</text>
<text x="178.6" y="88.3">35</text>
<text x="183.2" y="84.5">GND</text>
<text x="183.2" y="87">VDD</text>
<text x="183.2" y="89.6">GPIO0</text>
<text x="205.4" y="89.6">GPIO11</text>
<text x="205.4" y="87">GPIO10</text>
<text x="209.9" y="84.5">NC</text>
<text x="214.9" y="88.3">13</text>
<text x="214.9" y="85.8">14</text>
<text x="107.7" y="90.8">7</text>
<text x="107.7" y="93.4">8</text>
<text x="137.2" y="93.4">9</text>
<text x="137.2" y="90.8">10</text>
<text x="178.6" y="90.8">36</text>
<text x="178.6" y="93.4">37</text>
<text x="178.6" y="95.9">38</text>
<text x="183.2" y="92.1">GPIO1</text>
<text x="183.2" y="94.6">GPIO2</text>
<text x="208.4" y="94.6">GND</text>
<text x="208.5" y="92.1">VDD</text>
<text x="214.9" y="95.9">10</text>
<text x="214.9" y="93.4">11</text>
<text x="214.9" y="90.8">12</text>
<text x="50.7" y="99.7">PWR SEL</text>
<text x="110.9" y="98.4">TXB0106</text>
<text x="121.1" y="101">VCC</text>
<text x="178.6" y="98.4">39</text>
<text x="178.6" y="101">40</text>
<text x="183.2" y="97.2">GPIO3</text>
<text x="183.2" y="99.7">GPIO4</text>
<text x="205.4" y="99.7">GPIO13</text>
<text x="205.4" y="97.2">GPIO12</text>
<text x="214.9" y="101">8</text>
<text x="214.9" y="98.4">9</text>
<text x="29.9" y="106">3V3</text>
<text x="78" y="106">VCC</text>
<text x="124.1" y="107.3">R1</text>
<text x="178.6" y="103.5">41</text>
<text x="178.6" y="106">42</text>
<text x="183.2" y="104.8">NC</text>
<text x="183.2" y="107.3">SENSOR20</text>
<text x="183.2" y="102.2">GPIO5</text>
<text x="204.2" y="104.8">UART RX</text>
<text x="204.3" y="107.3">UART TX</text>
<text x="208.4" y="102.2">GND</text>
<text x="214.9" y="106">6</text>
<text x="214.9" y="103.5">7</text>
<text x="242.3" y="106">M_TXD</text>
<text x="242.3" y="103.5">M_RXD</text>
<text x="46.9" y="113.6">U1</text>
<text x="54.5" y="113.6">LP2985</text>
<text x="124.1" y="109.8">470</text>
<text x="178.6" y="108.6">43</text>
<text x="178.6" y="111.1">44</text>
<text x="178.6" y="113.6">45</text>
<text x="183.2" y="109.8">GPIO6</text>
<text x="183.2" y="112.4">GPIO7</text>
<text x="202.6" y="112.4">RESERVED</text>
<text x="202.6" y="109.8">RESERVED</text>
<text x="214.9" y="113.6">3</text>
<text x="214.9" y="111.1">4</text>
<text x="214.9" y="108.6">5</text>
<text x="242.3" y="113.6">M_CTS</text>
<text x="42.7" y="117.4">5</text>
<text x="65.2" y="117.4">1</text>
<text x="178.6" y="118.7">47</text>
<text x="178.6" y="116.2">46</text>
<text x="183.2" y="120">GND</text>
<text x="183.2" y="114.9">GPIO8</text>
<text x="183.2" y="117.4">GPIO9</text>
<text x="203.1" y="117.4">UART RTS</text>
<text x="203.1" y="114.9">UART CTS</text>
<text x="208.4" y="120">GND</text>
<text x="214.9" y="118.7">1</text>
<text x="214.9" y="116.2">2</text>
<text x="65.2" y="122.5">2</text>
<text x="80.9" y="122.5">R7</text>
<text x="80.9" y="125">220</text>
<text x="42.7" y="127.6">4</text>
<text x="65.2" y="127.6">3</text>
<text x="120.9" y="127.6">GND</text>
<text x="34" y="134.9">C8</text>
<text x="34" y="137.5">10nF</text>
<text x="172.9" y="132.6">GND</text>
<text x="218.6" y="132.6">GND</text>
<text x="47.6" y="141.5">VCC</text>
<text x="56.4" y="141.5">VCC</text>
<text x="178.3" y="141.5">3V3</text>
<text x="188.5" y="141.5">3V3</text>
<text x="199.9" y="141.5">3V3</text>
<text x="210.1" y="141.5">3V3</text>
<text x="29.6" y="146.6">GND</text>
<text x="70.2" y="146.6">GND</text>
<text x="51.8" y="151.4">C5</text>
<text x="51.8" y="153.9">4.7uF</text>
<text x="60.6" y="151.4">C6</text>
<text x="60.6" y="153.9">100nF</text>
<text x="182.4" y="152.7">C1</text>
<text x="182.4" y="155.2">10uF</text>
<text x="192.5" y="152.7">C2</text>
<text x="192.5" y="155.2">100nF</text>
<text x="204" y="152.7">C3</text>
<text x="204" y="155.2">10uF</text>
<text x="214.1" y="152.7">C4</text>
<text x="214.1" y="155.2">100nF</text>
<text x="47.4" y="165.6">GND</text>
<text x="56.2" y="165.6">GND</text>
<text x="178" y="168.1">GND</text>
<text x="188.2" y="168.1">GND</text>
<text x="199.6" y="168.1">GND</text>
<text x="209.7" y="168.1">GND</text>
</g>
<g font-size="2.1" fill="#fff">
<text x="113.4" y="76.9">A1</text>
<text x="130.2" y="76.9">B1</text>
<text x="113.4" y="79.4">VCCA</text>
<text x="113.4" y="81.9">A2</text>
<text x="127.6" y="79.4">VCCB</text>
<text x="130.2" y="81.9">B2</text>
<text x="113.4" y="84.5">A3</text>
<text x="113.4" y="87">A4</text>
<text x="113.4" y="89.6">A5</text>
<text x="130.2" y="89.6">B5</text>
<text x="130.2" y="84.5">B3</text>
<text x="130.2" y="87">B4</text>
<text x="113.4" y="92.1">A6</text>
<text x="113.4" y="94.6">OE</text>
<text x="128.4" y="94.6">GND</text>
<text x="130.2" y="92.1">B6</text>
<text x="48.7" y="118.7">VOUT</text>
<text x="57" y="118.7">VIN</text>
<text x="56.1" y="123.8">GND</text>
<text x="48.7" y="128.8">BP</text>
<text x="55" y="128.8">SHDN</text>
</g>
</svg>
